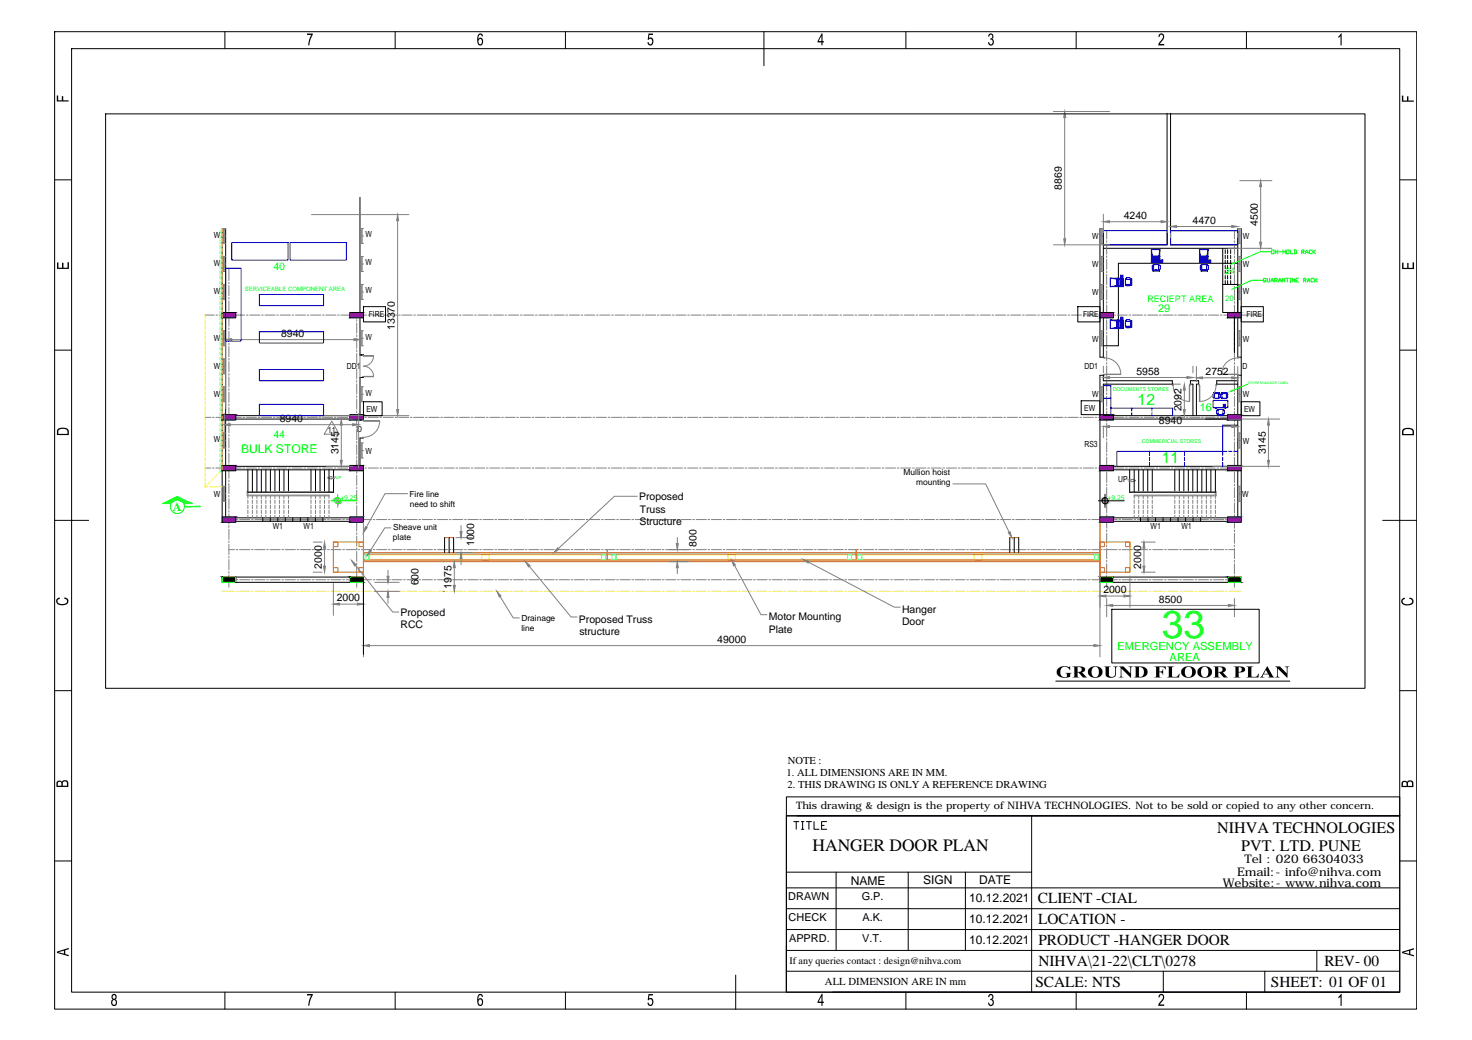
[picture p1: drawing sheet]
<svg xmlns="http://www.w3.org/2000/svg" width="841mm" height="594mm" viewBox="0 0 841 594" stroke-linecap="round" stroke-linejoin="round" font-family="sans-serif">
<!-- layer: CIVIL PLAN -->
<g fill="none" stroke="#000" stroke-width=".57">
<path d="M60 65h720v328h-720zM667 65v75h-37M669 65v75h38M206 113v90h2M127 131v164M129 131v135M628 131v73h2v-73M707 131v73h2M709 131v164M630 142h77M699 142v21M700 143v2"/>
<path d="M700 146v2M700 149v2M700 152v2M700 155v1M700 157v2M701 143v2M701 146v2M701 149v2M701 152v2M701 155v1M701 157v2M703 143v2"/>
<path d="M703 146v2M703 149v2M703 152v2M703 155v1M703 157v2M707 150h-68v48h-9M208 175h12v9h-12zM616 175h12v9h-12zM699 163h8v16h-8zM699 163h8M700 160v3M701 160v3"/>
<path d="M703 160v3M709 175h13v9h-13zM705 181v20M206 203h2h-2M208 216h-2v24h2M670 219v-2h-40v-3h-2v82M670 219h-40v18h71M707 217h-12v2h12M709 214h-2v52h-77M129 239h71M135 237h71M208 229l10 1v7h-10z"/>
<path d="M618 229h10v8h-10zM630 239h71M635 237h.1M682 237v-18h-2v-2h5v2h-1v18M709 229l11 1v7h-11zM208 250h-2v16h-77M699 243h8M129 268h79v27M129 268v27M142 268v13M144 268v13M147 268v13"/>
<path d="M149 268v13M152 268v13M154 268v13M157 268v13M160 268v13M162 268v13M165 268v13M178 268v13M180 268v13M183 268v13M185 268v13M188 268v13"/>
<path d="M191 268v13h-49M628 268h79v27M645 268v13h49M648 268v13M651 268v13M653 268v13M656 268v13M658 268v13M671 268v13M674 268v13M676 268v13M679 268v13"/>
<path d="M681 268v13M684 268v13M687 268v13M689 268v13M692 268v13M694 268v13M135 296h65M135 298h65M628 286h14M631 282v8M636 296h65M636 298h65"/>
<path d="M254 307v9M257 307v9M259 307v9M577 307v9M579 307v9M582 307v9M135 330h65M135 333h65M208 327v47M636 330h65M636 333h65M635 348h84v31h-84z"/>
<circle cx="631" cy="286" r="1.7"/>
</g>
<!-- layer: 1 -->
<g fill="none" stroke="#00f" stroke-width=".57">
<path d="M132 139h33v10h-33zM166 139h32v10h-32zM630 132h37v8h-37zM669 132h38v8h-38zM129 153h9v42h-9zM634 159v5M634 159h5M634 159h4M638 159v4M639 159h-1M639 159v5M639 159h3v5h-3z"/>
<path d="M640 159h1v4h-1zM640 157h2v1h-2zM640 159v4M641 157v1zM641 159v4M641 158h.1M641 159l1 4zM643 159v2v2M644 159h2M644 159v1h2v-1M646 159v4M646 159l1 4z"/>
<path d="M658 143h5M658 148h5v2h-5zM658 147h5M658 143v4M658 143v3M658 152v2M658 152h1v2h-1M658 149h4M658 148h4M658 148h4v1h-4zM658 149l4 1zM658 146h4"/>
<path d="M658 146v1M659 152l2-1 1 1M659 154h3M659 155h3zM660 154h.1M661 154h.1M662 152h1v2h-1zM662 146l1 1M663 143v4M663 143l-1 3M663 148h1v2h-1zM664 149h.1"/>
<path d="M685 143h5M685 148h5v2h-5zM685 143v4M685 147h5M685 143l1 3M686 152h1l-1 2zM686 149h4M686 148h4M686 148h4v1h-4zM686 149l4 1zM686 146l-1 1M686 146h4"/>
<path d="M686 152l2-1 2 1M686 154h4M686 155h4zM688 154h.1M689 152v2M690 152v2M690 146v1M690 143v4M690 143v3M691 148h1v2h-1zM691 149h1zM691 149h.1"/>
<path d="M148 168h37v7h-37zM634 164h5M638 163l1 1M638 163l-4 1M644 162h2v1h-2zM646 161h.1M148 190h37v6h-37zM634 183v5M634 183h5M634 188h5M634 183h4M638 183v4"/>
<path d="M638 187l1 1M638 187l-4 1M639 183v5M639 183h-1M639 183h3v5h-3zM640 183h1v4h-1zM640 181h2v1h-2zM640 183v4M641 181v1zM641 183v4M641 182h.1M641 183l1 4z"/>
<path d="M643 183v2v2M644 184h2M644 186h2v1h-2zM646 183h-2M646 183v4M646 185h.1M646 183l1 4zM148 211h37v6h-37zM148 231h37v6h-37zM630 220h5v17M630 227h5M635 233h35v4"/>
<path d="M647 233v2M647 236v1M658 233v2M658 236v1M693 229v4M693 225h1v2h-1zM693 232l1 1M693 227h4M693 225h4M693 224h.1M693 224h4M693 229h8l1 4"/>
<path d="M693 233h8M694 229h-1M694 233h.1M695 225h.1M695 233h.1M695 234v2M695 234h1v2h-1M696 234h1h2M696 237h3M696 237h3zM697 224h.1M697 227h.1"/>
<path d="M697 237h.1M697 225v2M697 225h-1v2h1M697 225h1v2h-1zM698 237h.1M698 227h3M698 224h.1M698 225h3M698 224h3M699 234h1l-1 3v-1zM699 231h1v1h-1M699 231v1"/>
<path d="M699 231h.1M699 225h.1M699 232h.1M699 231h1M699 231l1 1zM700 233h.1M700 232h.1M700 225h.1M701 225v2zM701 224h.1M702 232l-1 1M657 258v2"/>
<path d="M677 258v2M699 243v15h-61v8M701 258h-2v2M702 258h2M705 258h2M657 261v2M657 264v2M677 261v2M677 264v2M699 261v2M699 264v2"/>
</g>
<!-- layer: CIVIL DOOR WINDOW -->
<g fill="none" stroke="#808080" stroke-width=".57">
<path d="M127 131h2M127 139h2M127 135h2M128 131v8M206 131h2M206 139h2M206 135h2M206 131v8M207 131v8M628 131h2M628 139h2M628 135h2"/>
<path d="M629 131v8M630 131v8M707 131h2M707 139h2M707 135h2M708 131v8M127 147h2M127 155h2M127 151h2M128 147v8M206 147h2M206 155h2"/>
<path d="M206 151h2M206 147v8M207 147v8M628 147h2M628 155h2M628 151h2M629 147v8M630 147v8M707 147h2M707 155h2M707 151h2M708 147v8"/>
<path d="M127 163h2M127 171h2M127 167h2M128 163v8M206 163h2M206 171h2M206 167h2M206 163v8M207 163v8M628 163h2M628 171h2M628 167h2"/>
<path d="M629 163v8M630 163v8M707 163h2M707 171h2M707 167h2M708 163v8M127 189h2M127 198h2M127 193h2M128 189v9M206 189h2M206 198h2"/>
<path d="M206 193h2M206 189v9M207 189v9M628 189h2M628 198h2M628 193h2M629 189v9M630 189v9M707 189h2M707 198h2M707 193h2M708 189v9"/>
<path d="M127 205h2M127 214h2M127 209h2M128 205v9M207 215l1 1v-1h5zM207 203h6h-5zM213 203a6 6 0 0 1-5 6 6 6 0 0 1 5 6M630 204h1zM630 214h1h9zM631 204a9 9 0 0 1 9 10M670 219v1zM680 219v10v-9z"/>
<path d="M685 219v1h1v9l-1-10zM695 219v1zM698 214h9h1zM707 204h1zM707 204a9 9 0 0 0-9 10M127 221h2M127 229h2M127 225h2M128 221v8M206 221h2M206 229h2M206 225h2"/>
<path d="M206 221v8M207 221v8M207 240l10 1h-9v-1zM628 221h2M628 229h2M628 225h2M629 221v8M630 221v8M670 220a9 9 0 0 0 10 9M695 220a9 9 0 0 1-9 9M707 221h2M707 229h2"/>
<path d="M707 225h2M708 221v8M127 247h2M127 256h2M127 252h2M128 247v9M206 253h2M206 257h2M206 253v9M207 253v9M207 250h1zM217 241a9 9 0 0 1-9 9"/>
<path d="M707 247h2M707 256h2M707 252h2M708 247v9M127 278h2M128 278v8M206 262h2M707 278h2M708 278v8M127 286h2M127 282h2M150 297h34"/>
<path d="M652 297h34M707 286h2M707 282h2"/>
</g>
<!-- layer: 0 -->
<g fill="none" stroke="#000" stroke-width=".57">
<path d="M31 18h778v558h-778zM128 18v10M226 18v10M323 18v10M436 18v20M518 18v10M615 18v10M712 18v10M41 28h759v539h-759zM31 103h10M800 103h9M127 179h8v3h-8z"/>
<path d="M200 179h8v3h-8zM628 179h8v3h-8zM701 179h8v3h-8zM31 200h10M800 200h9M127 237h8v3h-8zM200 237h8v3h-8zM628 237h8v3h-8zM701 237h8v3h-8zM127 266h8v3h-8zM200 266h8v3h-8zM628 266h8v3h-8z"/>
<path d="M701 266h8v3h-8zM31 297h20M127 295h8v3h-8zM200 295h8v3h-8zM628 295h8v3h-8zM701 295h8v3h-8zM790 297h19M31 395h10M603 389h134M800 395h9M449 455h351v11h-351zM449 466h351v101h-351z"/>
<path d="M449 466v101M453 469h3M455 469v5M455 466h345M458 469h1M458 474h1M459 469v5M461 469h3M462 469v5M465 469v5h3M469 471h2M472 469h-3v5h3"/>
<path d="M589 466v101M31 492h10M449 498h140M478 498v45M519 498v45M552 498v45M800 492h9M449 519h351M449 507h351M449 531h351M420 557v19M449 543h351"/>
<path d="M449 555h351M665 555v12M723 555v12M752 543v12M128 567v9M226 567v9M323 567v9M476 567h324M518 567v9M615 567v9M712 567v9"/>
</g>
<g fill="#000">
<path d="M175 19h4l-2 7h-1v-2l2-4h-3zM371 19h2v1h-2v2l1-1 1 2v2l-1 1h-1l-1-2h1v1h1l1-1-1-2-2 1zM565 19h2l1 1-1 2 1 1v1l-2 2h-1v-2v1h1l1-1v-1h-1v-1l1-1v-1h-1l-1 1zM663 19h1l1 1v2l-2 3h2v1h-3l2-5v-1l-1 1h-1zM766 19h1v7h-1v-5l-1 1zM32 55h1v2h2v-2h1v2h3v1h-7zM801 55h1v2h2v-2h1v2h3v1h-7zM33 150v3h2v-3h1v3h3v-3v4h-6zM801 150h1v3h2v-3h1v3h2v-3h1v4h-7zM33 342l1-1v1l-1 1 1 2h3l1-1v-1l-1-1v-1l2 1v2l-2 2h-3l-2-2zM801 342l2-1v1l-2 1 2 2h2l1-1 1-1-2-1v-1l2 1 1 2-2 2h-4l-1-2zM604 382l3-1h4v2l-1-2h-2l-2 1v2v2l2 1h2v-2l-1-1h3l-1 1v2h-3l-3-1-1-2z"/>
<path d="M631 381h4h-1v5l1 1 1-1 1-1v-4h-1h3h-1l-1 5-2 1-3-1v-5zM639 381h3l4 4v-4h-1h2h-1v6l-5-5v4l1 1h-3l1-1v-5zM659 381h7v2l-1-2h-3v3l2-1 1-1v3l-1-1h-2v2l2 1h-5l2-1-1-5zM667 381h4h-1v5l2 1 2-2v2h-7l1-1v-5zM712 381h4h-1v5l3 1 1-2v2h-7l1-1v-5zM728 381h3l4 4v-4h-1h3l-1 1v5l-6-5v4l1 1h-3l2-1v-5zM175 568h4l-2 7h-1v-2l2-4h-3zM371 568h2v1h-2v1h1l1 2v2l-1 1-1-1-1-1h1l1 1 1-1-1-2h-2zM565 568h2l1 1-1 2 1 1v1l-2 2-1-1v-1l1 1 1-1v-2h-1l1-1v-1l-1-1-1 2v-1zM662 568h2l1 1v2l-2 3h2v1h-3l2-5v-2l-1 1v1h-1zM766 568h1v7h-1v-6l-1 1z"/>
<path d="M273 20l2-1 1 2h-1l-1-1-1 1v1l2-1 1 2v2l-1 1h-1l-1-2zM274 22l-1 2 2 1v-2v-1z"/>
<path d="M469 19h1v4h1v1h-1v2h-1v-2h-2zM469 20l-1 3h1z"/>
<path d="M33 245l2-1 3 1 1 1v3h-6zM34 246l-1 2h6l-1-2v-1h-2z"/>
<path d="M801 245l3-1 3 1 1 1v3h-7zM802 246v2h5v-2l-1-1z"/>
<path d="M613 381h6l1 2-2 1 3 3h-2l-3-3v2l1 1h-4l1-1v-5zM616 381v3l2-1v-2z"/>
<path d="M622 382l3-1h3l2 2v2l-2 2h-4l-2-2zM625 381l-1 2v3l1 1h1l2-2v-3l-2-1z"/>
<path d="M648 381h4h2l2 2-1 3-2 1h-5l1-1v-5zM651 381v5l1 1 1-1 1-3-2-2z"/>
<path d="M675 382l3-1h3l2 2v2l-2 2h-4l-2-2zM678 381l-1 2v3h1l2 1 1-2v-3l-1-1z"/>
<path d="M685 382l2-1h3l2 2v2l-2 2h-4l-2-2zM687 381l-1 2v2l1 1 2 1 1-2v-3l-1-1z"/>
<path d="M693 381h7v2l-1 1 3 3h-3l-2-3h-1v2l1 1h-4l1-1v-5zM696 381v3l2-1v-1z"/>
<path d="M705 381h4l2 1v1v1h-3v2l1 1h-4l1-1v-5zM708 381v3h1v-1v-1z"/>
<path d="M724 381l4 6h-4h1v-2h-3l-1 2h1h-2l1-1zM723 383l-1 2h2z"/>
<path d="M33 446h1l1 1 1-1h2l1 1v3h-7zM33 447v2h2v-2zM36 447v2h2v-2z"/>
<path d="M801 447l2-1 1 1 1-1h1l1 1 1 3h-7zM802 447v2h2l-1-2zM805 447l-1 2h3v-2z"/>
<path d="M33 544l6-3v1l-2 1v2l2 1-6-2zM33 544l4 1v-2z"/>
<path d="M801 544l7-2-2 1v2l2 1-7-2zM802 544l3 1v-2z"/>
<path d="M64 568h2l1 1-1 2 1 1v1l-1 2-2-1v-1v-1v-1v-1zM64 569a1 1 0 0 0 2 0 1 1 0 0 0-2 0zM65 571l-1 2 2 1v-2z"/>
<path d="M273 568h2l1 1h-1l-1-1-1 2v1l2-1 1 1v3l-1 1-2-1v-1zM274 571l-1 2 2 1v-2v-1z"/>
<path d="M469 568h1v4h1v1h-1v2h-1v-2h-2zM469 569l-1 3h1z"/>
</g>
<!-- layer: CIVIL PLAN -->
<g fill="none" stroke="#808080" stroke-width=".57">
<path d="M602 64h32M608 67v69M708 103h19M720 107v31M178 123h56M227 126v108M602 140h32M630 122v11M634 127h29M667 122v11M669 133v3M672 129h32"/>
<path d="M707 133v3M702 142h25M129 188v45M132 194h70M206 188v45M630 209v4M634 216h44M670 219h4M682 209v4M684 209v9M687 216h17M707 209v9"/>
<path d="M128 236v11M178 237h56M186 239h15M205 236v31M670 237h4M677 223v11M693 239h38M132 243h69M190 241l4 7h-9zM195 243v20M630 243v7M634 244h70"/>
<path d="M707 243v7M725 243v20M186 266h15M192 273l-3-1-2 1 2 1 2-1M544 276h19l14 28M693 266h38M142 281v2h46v2M142 283v2M142 286v2M142 289v2M142 291v2M142 294v2"/>
<path d="M144 283v2M144 286v2M144 289v2M144 291v2M144 294v2M147 283v2M147 286v2M147 289v2M147 291v2M147 294v2M149 283v2M149 286v2"/>
<path d="M149 289v2M149 291v2M149 294v2M152 283v2M152 286v2M152 289v2M152 291v2M152 294v2M154 283v2M154 286v2M154 289v2M154 291v2"/>
<path d="M154 294v2M157 283v2M157 286v2M157 289v2M157 291v2M157 294v2M160 283v2M160 286v2M160 289v2M160 291v2M160 294v2M162 283v2"/>
<path d="M162 286v2M162 289v2M162 291v2M162 294v2M165 283v2M165 286v2M165 289v2M165 291v2M165 294v2M178 283v2M178 286v2M178 289v2"/>
<path d="M178 291v2M178 294v2M180 283v2M180 286v2M180 289v2M180 291v2M180 294v2M183 283v2M183 286v2M183 289v2M183 291v2M183 294v2"/>
<path d="M185 283v2M185 286v2M185 289v2M185 291v2M185 294v2M188 286v2M188 289v2M188 291v2M188 294v2M191 281h-50v2h47M233 282h-13l-11 19M364 283h-13l-32 30"/>
<path d="M645 281h50v2h-47M648 286v2M648 289v2M648 291v2M648 294v2M651 283v2M651 286v2M651 289v2M651 291v2M651 294v2M653 283v2M653 286v2"/>
<path d="M653 289v2M653 291v2M653 294v2M656 283v2M656 286v2M656 289v2M656 291v2M656 294v2M658 283v2M658 286v2M658 289v2M658 291v2"/>
<path d="M658 294v2M671 283v2M671 286v2M671 289v2M671 291v2M671 294v2M674 283v2M674 286v2M674 289v2M674 291v2M674 294v2M676 283v2"/>
<path d="M676 286v2M676 289v2M676 291v2M676 294v2M679 283v2M679 286v2M679 289v2M679 291v2M679 294v2M681 283v2M681 286v2M681 289v2"/>
<path d="M681 291v2M681 294v2M684 283v2M684 286v2M684 289v2M684 291v2M684 294v2M687 283v2M687 286v2M687 289v2M687 291v2M687 294v2"/>
<path d="M689 283v2M689 286v2M689 289v2M689 291v2M689 294v2M692 283v2M692 286v2M692 289v2M692 291v2M692 294v2M694 281v2h-46v2M694 283v2"/>
<path d="M694 286v2M694 289v2M694 291v2M694 294v2M179 310h5M185 313v10M223 302h-3l-8 12M260 307h10M260 316h10M263 300v4M263 319v4M382 314h11"/>
<path d="M387 307v4M652 310h8M654 313v10M179 327h5M190 333v19M203 323l21 27h4M208 327v25M214 333h14M214 338h14M222 326v3M253 321h1M253 338h1"/>
<path d="M260 324v10M302 323l24 29h4M382 321h11M387 324v4M420 323l15 28h3M462 321l49 26h3M628 327v20M646 329v18M652 327h8M194 345h10M222 341v4M286 341l7 12h4"/>
<path d="M632 340h10"/>
</g>
<!-- layer: CIVIL TEXT -->
<path d="M644 274h3l2 1h-2h-2" fill="none" stroke="#808080" stroke-width=".57"/>
<!-- layer: CIVIL ROOF LINE -->
<g fill="none" stroke="#0ff" stroke-width=".57">
<path d="M126 132v1M126 134v2M126 137v2M126 140v2M126 143v2M126 146v2M126 149v2M126 152v2M126 155v2M126 158v2M126 161v1M126 163v2"/>
<path d="M126 166v2M126 169v2M126 172v2M126 175v2M126 178v2M126 181v2M126 184v2M126 187v2M126 190v1M126 192v2M126 195v2M126 198v2"/>
<path d="M126 201v2M126 204v2M126 207v2M126 210v2M126 213v2M126 216v1M126 218v2M126 221v2M126 224v2M126 227v2M126 230v2M126 233v2"/>
<path d="M126 236v2M126 239v2M126 242v2M126 245v1M126 247v2M126 250v2M126 253v2M126 256v2M126 259v2M126 268v2h1M126 262v2M126 265v2"/>
</g>
<g fill="none" stroke="#ff0" stroke-width=".57">
<path d="M127 131v1M127 133v2M127 136v2M127 139v2M127 142v2M127 145v2M127 148v2M127 151v2M127 154v1M127 156v2M127 159v2M117 180v2"/>
<path d="M127 162v2M127 165v2M127 168v2M127 171v2M127 174v2M127 177v2M127 180v2M117 183v2M117 186v2M117 189v2M117 192v2M117 195v2"/>
<path d="M117 198v2M127 183v1M127 185v2M127 188v2M127 191v2M127 194v2M127 197v2M127 200v2M117 201v2M117 203v2M117 206v2M117 209v2"/>
<path d="M117 212v2M117 215v2M117 218v2M127 203v2M127 206v2M127 209v2M127 212v1M127 214v2M127 217v2M117 221v2M117 224v2M117 227v2"/>
<path d="M117 230v1M117 232v2M117 235v2M117 238v2M127 220v2M127 223v2M127 226v2M127 229v2M127 232v2M127 235v2M127 238v2M117 241v2"/>
<path d="M117 244v2M117 247v2M117 250v2M117 253v2M117 256v2M117 259v1M127 241v1M127 243v2M127 246v2M127 249v2M127 252v2M127 255v2"/>
<path d="M127 258v2M117 278h2M117 261v2M117 264v2M117 267v2M117 270v2M117 273v2M117 276v2M118 277l-1 1M120 278h2M120 275l-1 2M122 273l-1 2"/>
<path d="M123 278h1M124 271l-1 1M125 278h2M126 270h-1M127 261v2M127 264v2M127 267v1"/>
</g>
<!-- layer: CIVIL TEXT -->
<g fill="none" stroke="#0f0" stroke-width=".57">
<path d="M724 159v2h1v-2M726 143h2v2h-2zM726 144h-6l-15 6M730 143v2l-1-2v2M731 144h1M733 144h1M733 143v2M734 159v2l-1-2v2M734 143v2M735 159h1M735 143h2v2h-2zM735 159v2"/>
<path d="M737 159h1M737 143v2h2M737 159v2M739 143h2v2h-2M740 143v2M740 159v2l-2-2v2M742 159h-2v2h2M744 144h1v-1h-1v2M744 144l1 1M746 145l1-2v2M746 144h1M749 143h-1v2h1"/>
<path d="M750 143v2M750 159h-1v2h1M750 144l2 1M751 159v2M752 143l-2 1M753 159l-2 1M722 160h-7l-9 4M723 160v1h-1v-2h1v2M726 161l1-2 1 2M726 160h2M728 160h1l1-1h-2v2M729 160l1 1"/>
<path d="M730 161l1-2 1 2M730 160h2M737 161h1M740 160h1M745 160h1v-1h-1v2M745 160l1 1M747 161l1-2v2M747 160h1M752 160l1 1M713 219l-9 4M93 288h5M98 287h-4l7-3 7 3h-3"/>
<path d="M105 288h5M189 286h15M193 282v8"/>
<circle cx="101" cy="289" r="4"/>
<circle cx="193" cy="286" r="1.7"/>
</g>
<g fill="#0f0" stroke="#0f0" stroke-width=".57">
<path d="M704 151l1-1z"/>
<path d="M704 165l1-1 1 1z"/>
<path d="M703 224l1-1z"/>
<path d="M94 287h4l3-2zM94 287l7-3v1z"/>
<path d="M105 289h9zM105 289h9z"/>
<path d="M101 284l7 3-7-2zM101 285l4 2h3z"/>
</g>
<!-- layer: CIVIL COLUMN DIMENSIONS -->
<path d="M208 329v46M628 329v46M632 342v10M636 346h66M705 342v10M211 369h414" fill="none" stroke="#808080" stroke-width=".57"/>
<g fill="#808080" stroke="#808080" stroke-width=".57">
<path d="M208 369l3-1v1z"/>
<path d="M625 368l3 1h-3z"/>
<path d="M632 346l4-1v1z"/>
<path d="M702 345l3 1h-3z"/>
</g>
<!-- layer: CIVIL COLUMN GRID -->
<g fill="none" stroke="#808080" stroke-width=".57">
<path d="M632 132v5M632 137v1M632 139v6M705 132v5M705 138h.1M705 139v6M131 153v7M632 146v1M632 148v6M632 155v1M632 157v6M705 146v1"/>
<path d="M705 148v6M705 155v1M705 157v6M117 180h5M123 180h1M125 180h6M131 161v1M131 163v6M131 170v1M131 172v6M131 179v1M132 180h1"/>
<path d="M134 180h6M141 180h1M143 180h5M149 180h1M151 180h6M158 180h1M160 180h6M167 180h1M169 180h6M176 180h1M177 180h6M184 180h1"/>
<path d="M186 180h6M193 180h1M195 180h6M202 180h1M204 180h5M204 179v3M210 180h1M212 180h6M219 180h1M221 180h6M228 180h1M230 180h5"/>
<path d="M236 180h1M238 180h6M245 180h1M247 180h6M254 180h1M256 180h6M262 180h1M264 180h6M271 180h1M273 180h6M280 180h1M282 180h6"/>
<path d="M289 180h1M291 180h5M297 180h1M299 180h6M306 180h1M308 180h6M315 180h1M317 180h5M323 180h1M325 180h6M332 180h1M334 180h6"/>
<path d="M341 180h1M343 180h5M349 180h1M351 180h6M358 180h1M360 180h6M367 180h1M369 180h6M376 180h.1M377 180h6M384 180h1M386 180h6"/>
<path d="M393 180h1M395 180h6M402 180h1M404 180h5M410 180h1M412 180h6M419 180h1M421 180h6M428 180h1M430 180h5M436 180h1M438 180h6"/>
<path d="M445 180h1M447 180h6M454 180h1M456 180h5M462 180h1M464 180h6M471 180h1M473 180h6M480 180h1M482 180h6M489 180h1M490 180h6"/>
<path d="M497 180h1M499 180h6M506 180h1M508 180h6M515 180h1M517 180h5M523 180h1M525 180h6M532 180h1M534 180h6M541 180h1M543 180h5"/>
<path d="M549 180h1M551 180h6M558 180h1M560 180h6M567 180h1M569 180h6M575 180h1M577 180h6M584 180h1M586 180h6M593 180h1M595 180h6"/>
<path d="M602 180h1M604 180h5M610 180h1M612 180h6M619 180h1M621 180h6M628 180h1M630 180h5M632 164v1M632 165v6M632 172v1M632 174v6"/>
<path d="M636 180h1M638 180h6M645 180h1M647 180h6M654 180h1M656 180h5M662 180h1M664 180h6M671 180h1M673 180h6M680 180h1M682 180h6"/>
<path d="M689 180h.1M690 180h6M697 180h1M699 180h6M705 164v1M705 166v5M705 172v1M705 174v6M706 180h1M708 180h6M715 180h1M717 180h5"/>
<path d="M131 181v5M131 187v1M131 189v6M131 196v1M131 198v6M204 183v1M204 185v5M204 191v1M204 193v6M204 200v1M632 181v1M632 183v6"/>
<path d="M632 190v1M632 192v5M632 198v1M705 181v1M705 183v6M705 190v1M705 192v5M705 198v1M131 205v1M131 207v5M131 213v1M131 215v6"/>
<path d="M204 202v6M204 209v1M204 211v5M204 217v1M204 219v6M632 200v6M632 207v1M632 209v6M632 216v1M632 218v5M705 200v6M705 207v1"/>
<path d="M705 209v6M705 216v1M705 218v6M117 238h3M121 238h1M123 238h6M130 238h1M131 222v1M131 224v6M131 231v1M131 233v5M131 239v1"/>
<path d="M132 238h6M139 238h1M141 238h6M148 238h.1M149 238h6M156 238h1M158 238h6M165 238h1M167 238h6M174 238h1M176 238h5M182 238h1"/>
<path d="M184 238h6M191 238h1M193 238h6M200 238h1M202 238h5M204 226v1M204 228v6M204 235v1M204 237v5M208 238h1M210 238h6M217 238h1"/>
<path d="M219 238h6M226 238h1M228 238h5M234 238h1M236 238h6M243 238h1M245 238h6M252 238h1M254 238h6M261 238h1M262 238h6M269 238h1"/>
<path d="M271 238h6M278 238h1M280 238h6M287 238h1M289 238h5M295 238h1M297 238h6M304 238h1M306 238h6M313 238h1M315 238h5M321 238h1"/>
<path d="M323 238h6M330 238h1M332 238h6M339 238h1M341 238h6M347 238h1M349 238h6M356 238h1M358 238h6M365 238h1M367 238h6M374 238h1"/>
<path d="M376 238h5M382 238h1M384 238h6M391 238h1M393 238h6M400 238h1M402 238h5M408 238h1M410 238h6M417 238h1M419 238h6M426 238h1"/>
<path d="M428 238h5M434 238h1M436 238h6M443 238h1M445 238h6M452 238h1M454 238h6M461 238h.1M462 238h6M469 238h1M471 238h6M478 238h1"/>
<path d="M480 238h6M487 238h1M489 238h5M495 238h1M497 238h6M504 238h1M506 238h6M513 238h1M515 238h5M521 238h1M523 238h6M530 238h1"/>
<path d="M532 238h6M539 238h1M541 238h5M547 238h1M549 238h6M556 238h1M558 238h6M565 238h1M567 238h6M574 238h1M575 238h6M582 238h1"/>
<path d="M584 238h6M591 238h1M593 238h6M600 238h1M602 238h5M608 238h1M610 238h6M617 238h1M619 238h6M626 238h1M628 238h5M632 224v1"/>
<path d="M632 226v6M632 233v1M632 235v6M634 238h1M636 238h6M643 238h1M645 238h6M652 238h1M654 238h6M660 238h1M662 238h6M669 238h1"/>
<path d="M671 238h6M678 238h1M680 238h6M687 238h1M689 238h5M695 238h1M697 238h6M704 238h1M705 224v1M705 226v6M705 233v1M705 235v6"/>
<path d="M706 238h3M131 241v6M131 248v1M131 250v6M131 257v1M131 259v6M204 243v1M204 245v6M204 252v1M204 254v6M632 242v1M632 244v6"/>
<path d="M632 251h.1M632 252v6M632 259v1M705 242v1M705 244v6M705 251h.1M705 252v6M705 259v1M117 267h3M121 267h1M123 267h6M130 267h1"/>
<path d="M131 266v1M131 267v6M131 274v1M131 276v6M132 267h6M139 267h1M141 267h6M148 267h.1M149 267h6M156 267h1M158 267h6M165 267h1"/>
<path d="M167 267h6M174 267h1M176 267h5M182 267h1M184 267h6M191 267h1M193 267h6M200 267h1M202 267h5M204 261v1M204 263v6M204 270h.1"/>
<path d="M204 271v6M204 278v1M208 267h1M210 267h6M217 267h1M219 267h6M226 267h1M228 267h5M234 267h1M236 267h6M243 267h1M245 267h6"/>
<path d="M252 267h1M254 267h6M261 267h1M262 267h6M269 267h1M271 267h6M278 267h1M280 267h6M287 267h1M289 267h5M295 267h1M297 267h6"/>
<path d="M304 267h1M306 267h6M313 267h1M315 267h5M321 267h1M323 267h6M330 267h1M332 267h6M339 267h1M341 267h6M347 267h1M349 267h6"/>
<path d="M356 267h1M358 267h6M365 267h1M367 267h6M374 267h1M376 267h5M382 267h1M384 267h6M391 267h1M393 267h6M400 267h1M402 267h5"/>
<path d="M408 267h1M410 267h6M417 267h1M419 267h6M426 267h1M428 267h5M434 267h1M436 267h6M443 267h1M445 267h6M452 267h1M454 267h6"/>
<path d="M461 267h.1M462 267h6M469 267h1M471 267h6M478 267h1M480 267h6M487 267h1M489 267h5M495 267h1M497 267h6M504 267h1M506 267h6"/>
<path d="M513 267h1M515 267h5M521 267h1M523 267h6M530 267h1M532 267h6M539 267h1M541 267h5M547 267h1M549 267h6M556 267h1M558 267h6"/>
<path d="M565 267h1M567 267h6M574 267h1M575 267h6M582 267h1M584 267h6M591 267h1M593 267h6M600 267h1M602 267h5M608 267h1M610 267h6"/>
<path d="M617 267h1M619 267h6M626 267h1M628 267h5M632 261v6M632 268v1M632 270v6M632 277v1M632 278v6M634 267h1M636 267h6M643 267h1"/>
<path d="M645 267h6M652 267h1M654 267h6M660 267h1M662 267h6M669 267h1M671 267h6M678 267h1M680 267h6M687 267h1M689 267h5M695 267h1"/>
<path d="M697 267h6M704 267h1M705 261v6M705 268v1M705 270v6M705 277v1M705 279v5M706 267h3M127 297h7M131 283v1M131 285v6M131 292v1"/>
<path d="M131 294v5M135 297h1M137 297h6M144 297h1M146 297h5M152 297h1M154 297h6M161 297h1M163 297h6M170 297h1M172 297h5M178 297h1"/>
<path d="M180 297h6M187 297h1M189 297h6M196 297h1M198 297h6M204 280v6M204 287v1M204 289v6M204 296v1M204 298v5M205 297h1M206 297h6"/>
<path d="M213 297h1M215 297h6M222 297h1M224 297h6M231 297h1M233 297h5M239 297h1M241 297h6M248 297h1M250 297h6M257 297h1M259 297h5"/>
<path d="M265 297h1M267 297h6M274 297h1M276 297h6M283 297h1M285 297h6M291 297h1M293 297h6M300 297h1M302 297h6M309 297h1M311 297h6"/>
<path d="M318 297h1M320 297h5M326 297h1M328 297h6M335 297h1M337 297h6M344 297h1M346 297h5M352 297h1M354 297h6M361 297h1M363 297h6"/>
<path d="M370 297h1M372 297h5M378 297h1M380 297h6M387 297h1M389 297h6M396 297h1M398 297h6M405 297h.1M406 297h6M413 297h1M415 297h6"/>
<path d="M422 297h1M424 297h6M431 297h1M433 297h5M439 297h1M441 297h6M448 297h1M450 297h6M457 297h1M459 297h5M465 297h1M467 297h6"/>
<path d="M474 297h1M476 297h6M483 297h1M485 297h5M491 297h1M493 297h6M500 297h1M502 297h6M509 297h1M511 297h6M518 297h1M519 297h6"/>
<path d="M526 297h1M528 297h6M535 297h1M537 297h6M544 297h1M546 297h5M552 297h1M554 297h6M561 297h1M563 297h6M570 297h1M572 297h5"/>
<path d="M578 297h1M580 297h6M587 297h1M589 297h6M596 297h1M598 297h6M604 297h1M606 297h6M613 297h1M615 297h6M622 297h1M624 297h6"/>
<path d="M631 297h1M632 285v1M632 287v6M632 294v1M632 296v6M633 297h5M639 297h1M641 297h6M648 297h1M650 297h6M657 297h1M659 297h5"/>
<path d="M665 297h1M667 297h6M674 297h1M676 297h6M683 297h1M685 297h5M691 297h1M693 297h6M700 297h1M702 297h7M705 285v1M705 287v6"/>
<path d="M705 294v1M705 296v6M131 300v1M131 302v6M131 309v1M131 311v6M131 318v1M131 320v5M131 314h3M135 314h1M137 314h6M144 314h1"/>
<path d="M146 314h5M152 314h1M154 314h6M161 314h1M163 314h6M170 314h1M172 314h5M178 314h1M180 314h6M187 314h1M189 314h6M196 314h1"/>
<path d="M198 314h6M204 304v1M204 306v6M204 313v1M204 315v6M205 314h1M206 314h6M213 314h1M215 314h6M222 314h1M224 314h6M231 314h1"/>
<path d="M233 314h5M239 314h1M241 314h6M248 314h1M250 314h6M257 314h1M259 314h5M265 314h1M267 314h6M274 314h1M276 314h6M283 314h1"/>
<path d="M285 314h6M291 314h1M293 314h6M300 314h1M302 314h6M309 314h1M311 314h6M318 314h1M320 314h5M326 314h1M328 314h6M335 314h1"/>
<path d="M337 314h6M344 314h1M346 314h5M352 314h1M354 314h6M361 314h1M363 314h6M370 314h1M372 314h5M378 314h1M380 314h6M387 314h1"/>
<path d="M389 314h6M396 314h1M398 314h6M405 314h.1M406 314h6M413 314h1M415 314h6M422 314h1M424 314h6M431 314h1M433 314h5M439 314h1"/>
<path d="M441 314h6M448 314h1M450 314h6M457 314h1M459 314h5M465 314h1M467 314h6M474 314h1M476 314h6M483 314h1M485 314h5M491 314h1"/>
<path d="M493 314h6M500 314h1M502 314h6M509 314h1M511 314h6M518 314h1M519 314h6M526 314h1M528 314h6M535 314h1M537 314h6M544 314h1"/>
<path d="M546 314h5M552 314h1M554 314h6M561 314h1M563 314h6M570 314h1M572 314h5M578 314h1M580 314h6M587 314h1M589 314h6M596 314h1"/>
<path d="M598 314h6M604 314h1M606 314h6M613 314h1M615 314h6M622 314h1M624 314h6M631 314h1M632 303v1M632 305v5M632 311v1M632 313v6"/>
<path d="M633 314h5M639 314h1M641 314h6M648 314h1M650 314h6M657 314h1M659 314h5M665 314h1M667 314h6M674 314h1M676 314h6M683 314h1"/>
<path d="M685 314h5M691 314h1M693 314h6M700 314h1M702 314h3M705 303v1M705 305v5M705 311v1M705 313v6M127 331h7M131 326v1M131 328v7"/>
<path d="M135 331h1M137 331h6M144 331h1M146 331h5M152 331h1M154 331h6M161 331h1M163 331h6M170 331h1M172 331h5M178 331h1M180 331h6"/>
<path d="M187 331h1M189 331h6M196 331h1M198 331h6M204 322v1M204 324v5M204 330v1M204 332v3M205 331h1M206 331h6M213 331h1M215 331h6"/>
<path d="M222 331h1M224 331h6M231 331h1M233 331h5M239 331h1M241 331h6M248 331h1M250 331h6M257 331h1M259 331h5M265 331h1M267 331h6"/>
<path d="M274 331h1M276 331h6M283 331h1M285 331h6M291 331h1M293 331h6M300 331h1M302 331h6M309 331h1M311 331h6M318 331h1M320 331h5"/>
<path d="M326 331h1M328 331h6M335 331h1M337 331h6M344 331h1M346 331h5M352 331h1M354 331h6M361 331h1M363 331h6M370 331h1M372 331h5"/>
<path d="M378 331h1M380 331h6M387 331h1M389 331h6M396 331h1M398 331h6M405 331h.1M406 331h6M413 331h1M415 331h6M422 331h1M424 331h6"/>
<path d="M431 331h1M433 331h5M439 331h1M441 331h6M448 331h1M450 331h6M457 331h1M459 331h5M465 331h1M467 331h6M474 331h1M476 331h6"/>
<path d="M483 331h1M485 331h5M491 331h1M493 331h6M500 331h1M502 331h6M509 331h1M511 331h6M518 331h1M519 331h6M526 331h1M528 331h6"/>
<path d="M535 331h1M537 331h6M544 331h1M546 331h5M552 331h1M554 331h6M561 331h1M563 331h6M570 331h1M572 331h5M578 331h1M580 331h6"/>
<path d="M587 331h1M589 331h6M596 331h1M598 331h6M604 331h1M606 331h6M613 331h1M615 331h6M622 331h1M624 331h6M631 331h1M632 320v1"/>
<path d="M632 322v6M632 329v1M632 331v4M633 331h5M639 331h1M641 331h6M648 331h1M650 331h6M657 331h1M659 331h5M665 331h1M667 331h6"/>
<path d="M674 331h1M676 331h6M683 331h1M685 331h5M691 331h1M693 331h6M700 331h1M702 331h7M705 320v1M705 322v6M705 329v1M705 331v4"/>
</g>
<g fill="none" stroke="#f4ee51" stroke-width=".57">
<path d="M127 338h7M135 338h1M137 338h6M144 338h1M146 338h5M152 338h1M154 338h6M161 338h1M163 338h6M170 338h1M172 338h5M178 338h1"/>
<path d="M180 338h6M187 338h1M189 338h6M196 338h1M198 338h6M205 338h1M206 338h6M213 338h1M215 338h6M222 338h1M224 338h6M231 338h1"/>
<path d="M233 338h5M239 338h1M241 338h6M248 338h1M250 338h6M257 338h1M259 338h5M265 338h1M267 338h6M274 338h1M276 338h6M283 338h1"/>
<path d="M285 338h6M291 338h1M293 338h6M300 338h1M302 338h6M309 338h1M311 338h6M318 338h1M320 338h5M326 338h1M328 338h6M335 338h1"/>
<path d="M337 338h6M344 338h1M346 338h5M352 338h1M354 338h6M361 338h1M363 338h6M370 338h1M372 338h5M378 338h1M380 338h6M387 338h1"/>
<path d="M389 338h6M396 338h1M398 338h6M405 338h.1M406 338h6M413 338h1M415 338h6M422 338h1M424 338h6M431 338h1M433 338h5M439 338h1"/>
<path d="M441 338h6M448 338h1M450 338h6M457 338h1M459 338h5M465 338h1M467 338h6M474 338h1M476 338h6M483 338h1M485 338h5M491 338h1"/>
<path d="M493 338h6M500 338h1M502 338h6M509 338h1M511 338h6M518 338h1M519 338h6M526 338h1M528 338h6M535 338h1M537 338h6M544 338h1"/>
<path d="M546 338h5M552 338h1M554 338h6M561 338h1M563 338h6M570 338h1M572 338h5M578 338h1M580 338h6M587 338h1M589 338h6M596 338h1"/>
<path d="M598 338h6M604 338h1M606 338h6M613 338h1M615 338h6M622 338h1M624 338h6M631 338h1M633 338h5M639 338h1M641 338h6M648 338h1"/>
<path d="M650 338h6M657 338h1M659 338h5M665 338h1M667 338h6M674 338h1M676 338h6M683 338h1M685 338h5M691 338h1M693 338h6M700 338h1"/>
<path d="M702 338h7"/>
</g>
<!-- layer: 0 -->
<g fill="#a500dd" stroke="#a500dd" stroke-width=".57">
<path d="M127 182h8v-3zM127 179h8l-8 3z"/>
<path d="M200 182h8v-3zM200 179h8l-8 3z"/>
<path d="M127 240h8v-3zM127 237h8l-8 3z"/>
<path d="M200 240h8v-3zM200 237h8l-8 3z"/>
<path d="M127 298h8v-3zM127 295h8l-8 3z"/>
<path d="M200 298h8v-3zM200 295h8l-8 3z"/>
<path d="M127 269h8v-3zM127 266h8l-8 3z"/>
<path d="M200 269h8v-3zM200 266h8l-8 3z"/>
<path d="M628 182h8v-3zM628 179h8l-8 3z"/>
<path d="M701 182h8v-3zM701 179h8l-8 3z"/>
<path d="M628 240h8v-3zM628 237h8l-8 3z"/>
<path d="M701 240h8v-3zM701 237h8l-8 3z"/>
<path d="M628 298h8v-3zM628 295h8l-8 3z"/>
<path d="M701 298h8v-3zM701 295h8l-8 3z"/>
<path d="M628 269h8v-3zM628 266h8l-8 3z"/>
<path d="M701 269h8v-3zM701 266h8l-8 3z"/>
</g>
<!-- layer: CIVIL TEXT -->
<g fill="#989898" stroke="#989898" stroke-width=".57">
<path d="M192 284h1z"/>
<path d="M193 287v1z"/>
<path d="M193 287h1z"/>
<path d="M192 285h1zM192 284l1 1z"/>
<path d="M192 285h1zM192 285h1z"/>
<path d="M192 285l-1 1h2zM192 285h1v1z"/>
<path d="M191 286h2zM191 286h2z"/>
<path d="M193 286v1h2zM193 286h2v1z"/>
<path d="M193 287h1zM193 287h2h-1z"/>
<path d="M193 287h1zM193 287h1z"/>
</g>
<!-- layer: CIVIL PLAN -->
<g fill="#989898" stroke="#989898" stroke-width=".57">
<path d="M631 287h1z"/>
<path d="M630 285h1zM631 284v1z"/>
<path d="M630 285h1zM630 285h1z"/>
<path d="M630 285v1h1zM630 285h1v1z"/>
<path d="M630 286h1zM630 286h1z"/>
<path d="M631 286v1h2zM631 286h2v1z"/>
<path d="M631 287h2zM631 287h2z"/>
<path d="M631 287h1zM631 287h2z"/>
<path d="M631 287l1 1zM631 288h1z"/>
</g>
<!-- layer: CIVIL DOOR WINDOW -->
<g fill="none" stroke="#000" stroke-width=".57">
<path d="M150 296v2M154 296v2M159 296v2M163 296v2M167 296v2M172 296v2M176 296v2M180 296v2M184 296v2M652 296v2M656 296v2M660 296v2"/>
<path d="M665 296v2M669 296v2M673 296v2M677 296v2M682 296v2M686 296v2"/>
</g>
<!-- layer: CIVIL PLAN -->
<g fill="#000" stroke="#000" stroke-width=".57">
<path d="M127 330v3h8zM127 330h8v3z"/>
<path d="M200 330v3h8zM200 330h8v3z"/>
<path d="M628 330v3h8zM628 330h8v3z"/>
<path d="M701 330v3h8zM701 330h8v3z"/>
</g>
<!-- layer: 0 -->
<path d="M127 330h8v3h-8zM200 330h8v3h-8zM628 330h8v3h-8zM701 330h8v3h-8z" fill="none" stroke="#0f0" stroke-width=".57"/>
<!-- layer: CIVIL PLAN -->
<g fill="#808080" stroke="#808080" stroke-width=".57">
<path d="M725 239v4h-1z"/>
<path d="M724 263h1v3z"/>
<path d="M630 244l4-1v1z"/>
<path d="M704 243l3 1h-3z"/>
<path d="M720 138h1l-1 4z"/>
<path d="M720 103l1 4h-1z"/>
<path d="M227 123l1 3h-1z"/>
<path d="M227 234h1l-1 3z"/>
<path d="M129 194l3-1v2z"/>
<path d="M202 193l4 1-4 1z"/>
<path d="M195 239l1 4h-2z"/>
<path d="M194 263h2l-1 3z"/>
<path d="M128 243l4-1v1z"/>
<path d="M201 242l4 1h-4z"/>
<path d="M608 64l1 3h-1z"/>
<path d="M608 136h1l-1 4z"/>
<path d="M630 127l4-1v1z"/>
<path d="M663 126l4 1h-4z"/>
<path d="M669 129h3v1z"/>
<path d="M704 129h3l-3 1z"/>
<path d="M684 216l3-1v1z"/>
<path d="M704 215l3 1h-3z"/>
<path d="M677 219v4h-1z"/>
<path d="M676 234h1v3z"/>
<path d="M678 215l4 1h-4z"/>
<path d="M630 216l4-1v1z"/>
<path d="M190 345l4-1v2z"/>
<path d="M204 344l4 1-4 1z"/>
<path d="M185 310l1 3h-1z"/>
<path d="M185 323h1l-1 4z"/>
<path d="M654 310v3h-1z"/>
<path d="M653 323h1v4z"/>
<path d="M628 340h4v1z"/>
<path d="M642 340h4l-4 1z"/>
<path d="M300 321l3 2-1 1z"/>
<path d="M459 320l3 1v1z"/>
<path d="M418 320l2 3h-1z"/>
<path d="M201 320l3 3h-1z"/>
<path d="M319 313v1l-2 2z"/>
<path d="M211 314l1 1-2 2z"/>
<path d="M576 304h1l1 3z"/>
<path d="M263 304h1l-1 3z"/>
<path d="M263 316l1 3h-1z"/>
<path d="M387 321l1 3h-2z"/>
<path d="M386 311h2l-1 3z"/>
<path d="M209 301h1l-2 3z"/>
<path d="M221 329h1v4z"/>
<path d="M222 338v3h-1z"/>
<path d="M284 338l2 2-1 1z"/>
<path d="M259 334h1v4z"/>
<path d="M260 321v3h-1z"/>
</g>
<g fill="none" stroke="#cd6928" stroke-width=".57">
<path d="M190 310h18v17h-18zM190 310h3v2h-3zM205 310h3v2h-3zM208 316h420M208 317h420M208 320h420M628 310h18v17h-18zM628 310h3v2h-3zM643 310h3v2h-3zM190 324h3v3h-3zM205 324h3v3h-3zM208 321h420"/>
<path d="M628 324h3v3h-3zM643 324h3v3h-3z"/>
</g>
<path d="M208 317h420M208 320h420M275 317h4v3h-4zM416 317h4v3h-4zM557 317h4v3h-4z" fill="none" stroke="#ff0" stroke-width=".57"/>
<path d="M208 298v32M628 298v32M254 307h5M347 314v6M489 314v5M577 307h5" fill="none" stroke="#f00" stroke-width=".57"/>
<path d="M211 317v3v-3h-2v3h2M346 317v3v-3h-2v3h2M352 317v3v-3h-2v3h2M487 317v3v-3h-3v3h3M492 317v3v-3h-2v3h2M628 317v3v-3h-3v3h3" fill="none" stroke="#0ff" stroke-width=".57"/>
<text font-size="22.3" fill="#0f0" x="664" y="364">33</text>
<text font-size="9.9" x="464" y="486">HANGER DOOR PLAN</text>
<g font-size="9.2">
<text x="695" y="476">NIHVA TECHNOLOGIES</text>
<text x="709" y="486">PVT. LTD. PUNE</text>
</g>
<g font-size="9" fill="#0f0">
<text x="650" y="232">12</text>
<text x="664" y="264">11</text>
</g>
<g font-size="8.8">
<text x="593" y="516">CLIENT -CIAL</text>
<text x="593" y="528">LOCATION -</text>
<text x="593" y="540">PRODUCT -HANGER DOOR</text>
<text x="593" y="552">NIHVA\21-22\CLT\0278</text>
<text x="757" y="552">REV- 00</text>
<text x="592" y="564">SCALE: NTS</text>
<text x="726" y="564">SHEET: 01 OF 01</text>
</g>
<text font-size="7.1" fill="#0f0" x="99" y="292">A</text>
<text font-size="6.9" fill="#0f0" x="138" y="259">BULK STORE</text>
<g font-size="6.9">
<text x="486" y="505">NAME</text>
<text x="527" y="505">SIGN</text>
<text x="559" y="505">DATE</text>
<text x="554" y="515">10.12.2021</text>
<text x="554" y="527">10.12.2021</text>
<text x="554" y="539">10.12.2021</text>
</g>
<g font-size="6.8">
<text x="711" y="493">Tel : 020 66304033</text>
<text x="707" y="500">Email:- info@nihva.com</text>
<text x="699" y="507">Website:- www.nihva.com</text>
</g>
<g font-size="6.4" fill="#0f0">
<text x="638" y="371">EMERGENCY ASSEMBLY</text>
<text x="668" y="377">AREA</text>
</g>
<g font-size="6.3" fill="#0f0">
<text x="662" y="178">29</text>
<text x="686" y="235">16</text>
</g>
<g font-size="6.2">
<text x="450" y="514">DRAWN</text>
<text x="492" y="514">G.P.</text>
<text x="451" y="526">CHECK</text>
<text x="493" y="526">A.K.</text>
<text x="451" y="538">APPRD.</text>
<text x="493" y="538">V.T.</text>
</g>
<g font-size="6.1">
<text x="450" y="436">NOTE :</text>
<text x="449" y="443">1. ALL DIMENSIONS ARE IN MM.</text>
<text x="450" y="450">2. THIS DRAWING IS ONLY A REFERENCE DRAWING</text>
<text x="471" y="563">ALL DIMENSION ARE IN mm</text>
</g>
<g font-size="6">
<text x="607" y="108" transform="rotate(-90 607 108)">8869</text>
<text x="642" y="125">4240</text>
<text x="681" y="128">4470</text>
<text x="719" y="129" transform="rotate(-90 719 129)">4500</text>
<text x="226" y="189" transform="rotate(-90 226 189)">13370</text>
<text x="161" y="192">8940</text>
<text x="649" y="214">5958</text>
<text x="689" y="214">2752</text>
<text x="675" y="235" transform="rotate(-90 675 235)">2092</text>
<text x="160" y="241">8940</text>
<text x="662" y="242">8940</text>
<text x="193" y="260" transform="rotate(-90 193 260)">3145</text>
<text x="723" y="260" transform="rotate(-90 723 260)">3145</text>
<text x="365" y="286">Proposed</text>
<text x="365" y="293">Truss</text>
<text x="365" y="300">Structure</text>
<text x="271" y="312" transform="rotate(-90 271 312)">1000</text>
<text x="398" y="312" transform="rotate(-90 398 312)">800</text>
<text x="184" y="325" transform="rotate(-90 184 325)">2000</text>
<text x="652" y="325" transform="rotate(-90 652 325)">2000</text>
<text x="239" y="334" transform="rotate(-90 239 334)">600</text>
<text x="258" y="336" transform="rotate(-90 258 336)">1975</text>
<text x="630" y="339">2000</text>
<text x="192" y="343">2000</text>
<text x="662" y="344">8500</text>
<text x="229" y="352">Proposed</text>
<text x="515" y="350">Hanger</text>
<text x="229" y="359">RCC</text>
<text x="331" y="356">Proposed Truss</text>
<text x="439" y="354">Motor Mounting</text>
<text x="515" y="357">Door</text>
<text x="331" y="363">structure</text>
<text x="439" y="362">Plate</text>
<text x="410" y="367">49000</text>
</g>
<g font-size="6" fill="#0f0">
<text x="156" y="154">40</text>
<text x="156" y="250">44</text>
</g>
<text font-size="5.9" x="455" y="462">This drawing &amp; design is the property of NIHVA TECHNOLOGIES. Not to be sold or copied to any other concern.</text>
<text font-size="5.7" x="451" y="550">If any queries contact : design@nihva.com</text>
<g font-size="5.2" fill="#0f0">
<text x="700" y="156">24</text>
<text x="656" y="172">RECIEPT AREA</text>
</g>
<g font-size="4.8">
<text x="122" y="136">W</text>
<text x="209" y="135">W</text>
<text x="624" y="136">W</text>
<text x="710" y="136">W</text>
<text x="122" y="152">W</text>
<text x="209" y="151">W</text>
<text x="624" y="153">W</text>
<text x="710" y="153">W</text>
<text x="122" y="168">W</text>
<text x="209" y="167">W</text>
<text x="624" y="168">W</text>
<text x="710" y="168">W</text>
<text x="211" y="181">FIRE</text>
<text x="619" y="181">FIRE</text>
<text x="712" y="181">FIRE</text>
<text x="122" y="195">W</text>
<text x="209" y="194">W</text>
<text x="624" y="195">W</text>
<text x="710" y="195">W</text>
<text x="122" y="211">W</text>
<text x="198" y="211">DD1</text>
<text x="620" y="211">DD1</text>
<text x="710" y="211">D</text>
<text x="122" y="227">W</text>
<text x="209" y="226">W</text>
<text x="624" y="227">W</text>
<text x="710" y="227">W</text>
<text x="209" y="235">EW</text>
<text x="619" y="235">EW</text>
<text x="711" y="235">EW</text>
<text x="187" y="247">11</text>
<text x="204" y="247">D</text>
<text x="122" y="252">W</text>
<text x="620" y="255">RS3</text>
<text x="710" y="253">W</text>
<text x="209" y="259">W</text>
<text x="516" y="271">Mullion hoist</text>
<text x="639" y="275">UP</text>
<text x="523" y="277">mounting</text>
<text x="122" y="284">W</text>
<text x="234" y="284">Fire line</text>
<text x="710" y="284">W</text>
<text x="234" y="290">need to shift</text>
<text x="156" y="302">W1</text>
<text x="173" y="302">W1</text>
<text x="225" y="303">Sheave unit</text>
<text x="657" y="302">W1</text>
<text x="675" y="302">W1</text>
<text x="225" y="309">plate</text>
<text x="298" y="355">Drainage</text>
<text x="298" y="360">line</text>
</g>
<text font-size="4.5" fill="#0f0" x="700" y="172">20</text>
<g font-size="3.8" fill="#0f0">
<text x="194" y="286">+9.25</text>
<text x="633" y="286">+9.25</text>
</g>
<text font-size="3.4" fill="#0f0" x="140" y="166">SERVICEABLE COMPONENT AREA</text>
<g font-size="3" fill="#0f0">
<text x="636" y="224">DOCUMENTS STORES</text>
<text x="652" y="253">COMMERICIAL STORES</text>
</g>
<text font-size="2.4" fill="#0f0" x="192" y="274">UP</text>
<text font-size="1.9" fill="#0f0" x="713" y="219">STORE MANAGER CABIN</text>
</svg>
